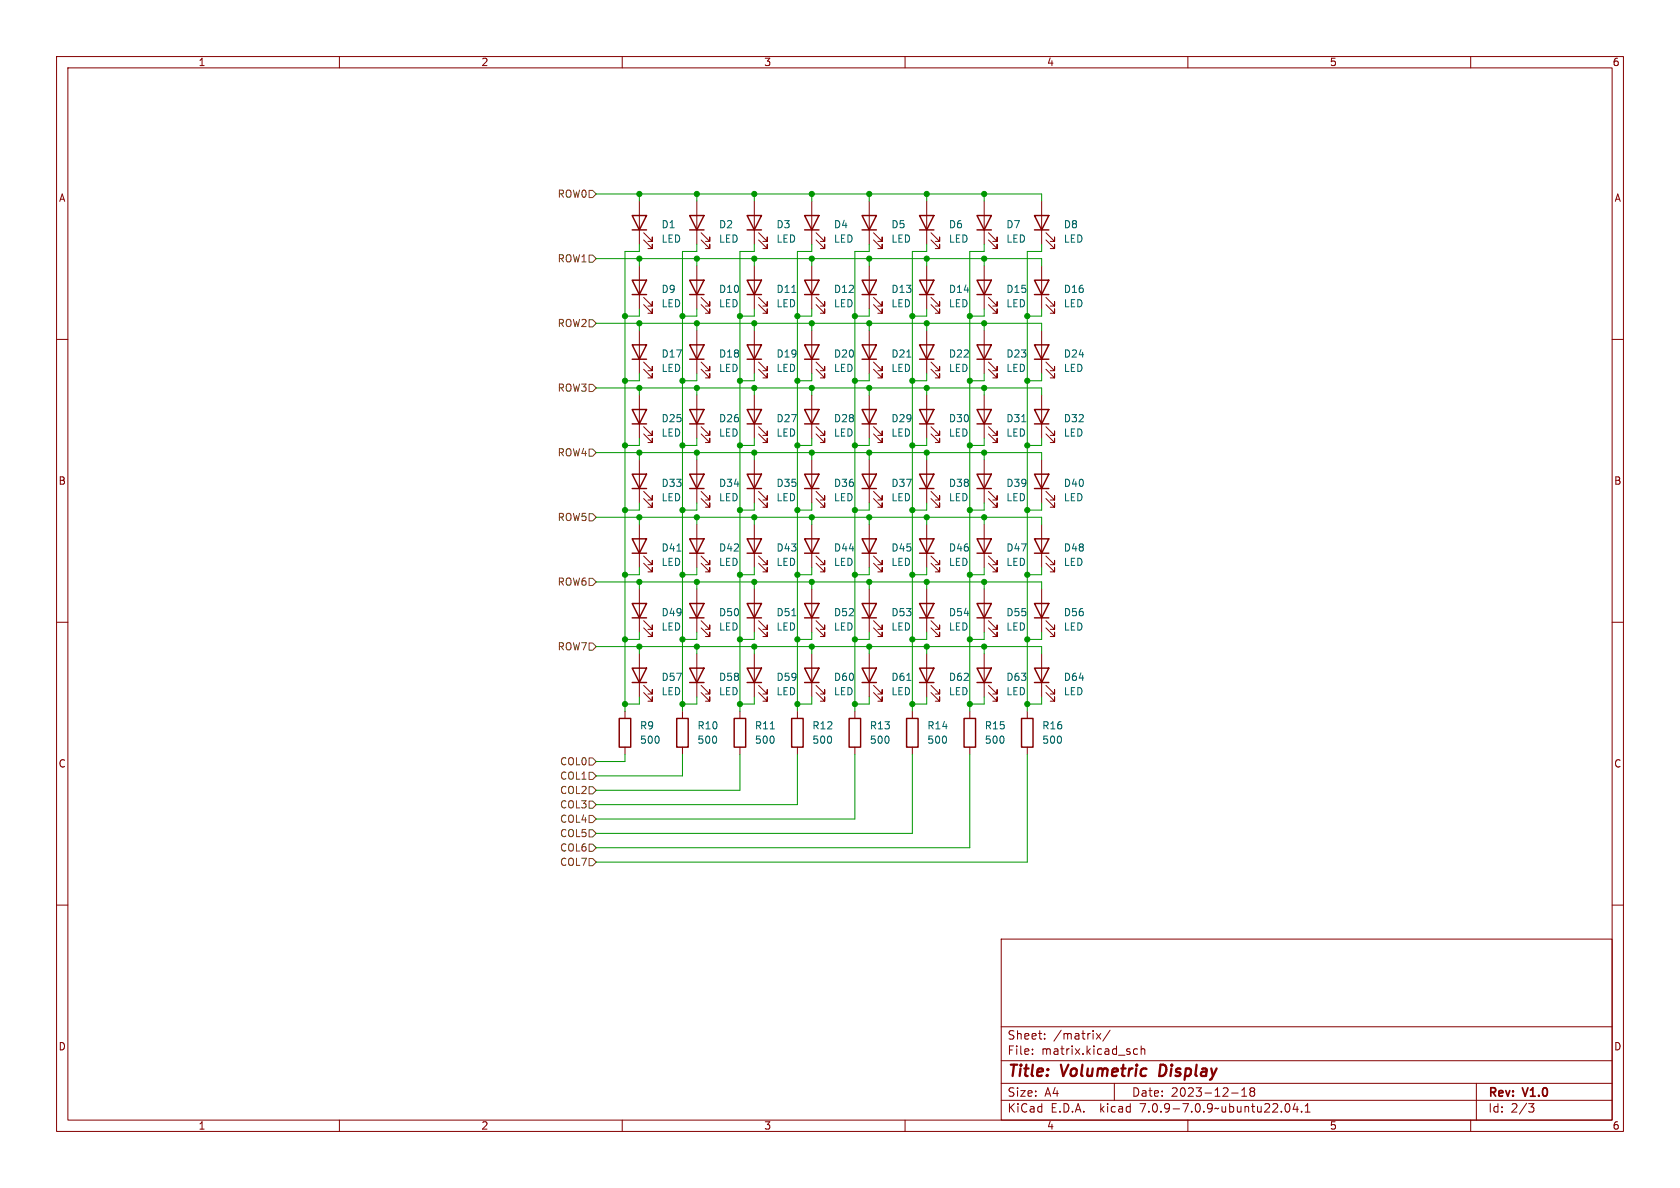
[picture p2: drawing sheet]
<svg xmlns="http://www.w3.org/2000/svg" width="297mm" height="210mm" viewBox="0 0 297 210" stroke-linecap="round" stroke-linejoin="round" font-family="sans-serif">
<g fill="none" stroke="#840000" stroke-width=".18">
<path d="M10 10h277v190h-277zM12 12h273v186h-273zM60 10v2M110 10v2M160 10v2M210 10v2M260 10v2M113 35.6v7.6M123.2 35.6v7.6M133.3 35.6v7.6M143.5 35.6v7.6M153.7 35.6v7.6"/>
<path d="M163.8 35.6v7.6M174 35.6v7.6M184.1 35.6v7.6M10 60h2M113 47v7.6M113 58.4v7.6M113.8 53.8l1.5 1.6v-.8v.8h-.7M113.8 52.6l1.5 1.5v-.8v.8h-.7M113.8 42.4l1.5 1.5v-.7v.7h-.7M113.8 41.1l1.5 1.6v-.8v.8h-.7M123.2 47v7.6M123.2 58.4v7.6"/>
<path d="M124 53.8l1.5 1.6v-.8v.8h-.8M124 52.6l1.5 1.5v-.8v.8h-.8M124 42.4l1.5 1.5v-.7v.7h-.8M124 41.1l1.5 1.6v-.8v.8h-.8M133.3 47v7.6M133.3 58.4v7.6M134.1 53.8l1.5 1.6v-.8v.8h-.7M134.1 52.6l1.5 1.5v-.8v.8h-.7M134.1 42.4l1.5 1.5v-.7v.7h-.7M134.1 41.1l1.5 1.6v-.8v.8h-.7M143.5 47v7.6M143.5 58.4v7.6"/>
<path d="M144.3 42.4l1.5 1.5v-.7v.7h-.8M144.3 41.1l1.5 1.6v-.8v.8h-.8M144.3 53.8l1.5 1.6v-.8v.8h-.8M144.3 52.6l1.5 1.5v-.8v.8h-.8M153.7 47v7.6M153.7 58.4v7.6M154.4 53.8l1.6 1.6v-.8v.8h-.8M154.4 52.6l1.6 1.5v-.8v.8h-.8M154.4 42.4l1.6 1.5v-.7v.7h-.8M154.4 41.1l1.6 1.6v-.8v.8h-.8M163.8 47v7.6M163.8 58.4v7.6"/>
<path d="M164.6 42.4l1.5 1.5v-.7v.7h-.7M164.6 41.1l1.5 1.6v-.8v.8h-.7M164.6 53.8l1.5 1.6v-.8v.8h-.7M164.6 52.6l1.5 1.5v-.8v.8h-.7M174 47v7.6M174 58.4v7.6M174.8 42.4l1.5 1.5v-.7v.7h-.8M174.8 41.1l1.5 1.6v-.8v.8h-.8M174.8 53.8l1.5 1.6v-.8v.8h-.8M174.8 52.6l1.5 1.5v-.8v.8h-.8M184.1 47v7.6M184.1 58.4v7.6"/>
<path d="M184.9 53.8l1.5 1.6v-.8v.8h-.7M184.9 52.6l1.5 1.5v-.8v.8h-.7M184.9 42.4l1.5 1.5v-.7v.7h-.7M184.9 41.1l1.5 1.6v-.8v.8h-.7M285 60h2M113 69.9v7.6M113.8 76.7l1.5 1.5v-.7v.7h-.7M113.8 75.4l1.5 1.6v-.8v.8h-.7M113.8 65.3l1.5 1.5v-.8v.8h-.7M113.8 64l1.5 1.5v-.7v.7h-.7M123.2 69.9v7.6M124 65.3l1.5 1.5v-.8v.8h-.8"/>
<path d="M124 64l1.5 1.5v-.7v.7h-.8M124 76.7l1.5 1.5v-.7v.7h-.8M124 75.4l1.5 1.6v-.8v.8h-.8M133.3 69.9v7.6M134.1 65.3l1.5 1.5v-.8v.8h-.7M134.1 64l1.5 1.5v-.7v.7h-.7M134.1 76.7l1.5 1.5v-.7v.7h-.7M134.1 75.4l1.5 1.6v-.8v.8h-.7M143.5 69.9v7.6M144.3 76.7l1.5 1.5v-.7v.7h-.8M144.3 75.4l1.5 1.6v-.8v.8h-.8M144.3 65.3l1.5 1.5v-.8v.8h-.8"/>
<path d="M144.3 64l1.5 1.5v-.7v.7h-.8M153.7 69.9v7.6M154.4 65.3l1.6 1.5v-.8v.8h-.8M154.4 64l1.6 1.5v-.7v.7h-.8M154.4 76.7l1.6 1.5v-.7v.7h-.8M154.4 75.4l1.6 1.6v-.8v.8h-.8M163.8 69.9v7.6M164.6 65.3l1.5 1.5v-.8v.8h-.7M164.6 64l1.5 1.5v-.7v.7h-.7M164.6 76.7l1.5 1.5v-.7v.7h-.7M164.6 75.4l1.5 1.6v-.8v.8h-.7M174 69.9v7.6"/>
<path d="M174.8 65.3l1.5 1.5v-.8v.8h-.8M174.8 64l1.5 1.5v-.7v.7h-.8M174.8 76.7l1.5 1.5v-.7v.7h-.8M174.8 75.4l1.5 1.6v-.8v.8h-.8M184.1 69.9v7.6M184.9 65.3l1.5 1.5v-.8v.8h-.7M184.9 64l1.5 1.5v-.7v.7h-.7M184.9 76.7l1.5 1.5v-.7v.7h-.7M184.9 75.4l1.5 1.6v-.8v.8h-.7M113 81.3v7.6M113 92.7v7.6M113.8 88.1l1.5 1.6v-.8v.8h-.7"/>
<path d="M113.8 86.9l1.5 1.5v-.8v.8h-.7M113.8 99.6l1.5 1.5v-.8v.8h-.7M113.8 98.3l1.5 1.5v-.7v.7h-.7M123.2 81.3v7.6M123.2 92.7v7.6M124 88.1l1.5 1.6v-.8v.8h-.8M124 86.9l1.5 1.5v-.8v.8h-.8M124 99.6l1.5 1.5v-.8v.8h-.8M124 98.3l1.5 1.5v-.7v.7h-.8M133.3 81.3v7.6M133.3 92.7v7.6M134.1 99.6l1.5 1.5v-.8v.8h-.7"/>
<path d="M134.1 98.3l1.5 1.5v-.7v.7h-.7M134.1 88.1l1.5 1.6v-.8v.8h-.7M134.1 86.9l1.5 1.5v-.8v.8h-.7M143.5 81.3v7.6M143.5 92.7v7.6M144.3 99.6l1.5 1.5v-.8v.8h-.8M144.3 98.3l1.5 1.5v-.7v.7h-.8M144.3 88.1l1.5 1.6v-.8v.8h-.8M144.3 86.9l1.5 1.5v-.8v.8h-.8M153.7 81.3v7.6M153.7 92.7v7.6M154.4 99.6l1.6 1.5v-.8v.8h-.8"/>
<path d="M154.4 98.3l1.6 1.5v-.7v.7h-.8M154.4 88.1l1.6 1.6v-.8v.8h-.8M154.4 86.9l1.6 1.5v-.8v.8h-.8M163.8 81.3v7.6M163.8 92.7v7.6M164.6 99.6l1.5 1.5v-.8v.8h-.7M164.6 98.3l1.5 1.5v-.7v.7h-.7M164.6 88.1l1.5 1.6v-.8v.8h-.7M164.6 86.9l1.5 1.5v-.8v.8h-.7M174 81.3v7.6M174 92.7v7.6M174.8 88.1l1.5 1.6v-.8v.8h-.8"/>
<path d="M174.8 86.9l1.5 1.5v-.8v.8h-.8M174.8 99.6l1.5 1.5v-.8v.8h-.8M174.8 98.3l1.5 1.5v-.7v.7h-.8M184.1 81.3v7.6M184.1 92.7v7.6M184.9 99.6l1.5 1.5v-.8v.8h-.7M184.9 98.3l1.5 1.5v-.7v.7h-.7M184.9 88.1l1.5 1.6v-.8v.8h-.7M184.9 86.9l1.5 1.5v-.8v.8h-.7M10 110h2M113 104.1v7.7M113 115.6v7.6"/>
<path d="M113.8 111l1.5 1.5v-.7v.7h-.7M113.8 109.7l1.5 1.6v-.8v.8h-.7M123.2 104.1v7.7M123.2 115.6v7.6M124 111l1.5 1.5v-.7v.7h-.8M124 109.7l1.5 1.6v-.8v.8h-.8M133.3 104.1v7.7M133.3 115.6v7.6M134.1 111l1.5 1.5v-.7v.7h-.7M134.1 109.7l1.5 1.6v-.8v.8h-.7M143.5 104.1v7.7M143.5 115.6v7.6"/>
<path d="M144.3 111l1.5 1.5v-.7v.7h-.8M144.3 109.7l1.5 1.6v-.8v.8h-.8M153.7 104.1v7.7M153.7 115.6v7.6M154.4 111l1.6 1.5v-.7v.7h-.8M154.4 109.7l1.6 1.6v-.8v.8h-.8M163.8 104.1v7.7M163.8 115.6v7.6M164.6 111l1.5 1.5v-.7v.7h-.7M164.6 109.7l1.5 1.6v-.8v.8h-.7M174 104.1v7.7M174 115.6v7.6"/>
<path d="M174.8 111l1.5 1.5v-.7v.7h-.8M174.8 109.7l1.5 1.6v-.8v.8h-.8M184.1 104.1v7.7M184.1 115.6v7.6M184.9 111l1.5 1.5v-.7v.7h-.7M184.9 109.7l1.5 1.6v-.8v.8h-.7M285 110h2M110.5 125.7v1.3M110.5 132.1v1.3M113.8 122.4l1.5 1.6v-.8v.8h-.7M113.8 121.2l1.5 1.5v-.8v.8h-.7M120.6 125.7v1.3"/>
<path d="M120.6 132.1v1.3M124 122.4l1.5 1.6v-.8v.8h-.8M124 121.2l1.5 1.5v-.8v.8h-.8M130.8 125.7v1.3M130.8 132.1v1.3M134.1 122.4l1.5 1.6v-.8v.8h-.7M134.1 121.2l1.5 1.5v-.8v.8h-.7M141 125.7v1.3M141 132.1v1.3M144.3 122.4l1.5 1.6v-.8v.8h-.8M144.3 121.2l1.5 1.5v-.8v.8h-.8M151.1 125.7v1.3"/>
<path d="M151.1 132.1v1.3M154.4 122.4l1.6 1.6v-.8v.8h-.8M154.4 121.2l1.6 1.5v-.8v.8h-.8M161.3 125.7v1.3M161.3 132.1v1.3M164.6 122.4l1.5 1.6v-.8v.8h-.7M164.6 121.2l1.5 1.5v-.8v.8h-.7M171.4 125.7v1.3M171.4 132.1v1.3M174.8 122.4l1.5 1.6v-.8v.8h-.8M174.8 121.2l1.5 1.5v-.8v.8h-.8M181.6 125.7v1.3"/>
<path d="M181.6 132.1v1.3M184.9 122.4l1.5 1.6v-.8v.8h-.7M184.9 121.2l1.5 1.5v-.8v.8h-.7M10 160h2M285 160h2M177 166h108v32h-108zM60 198v2M110 198v2M160 198v2M177 194.5h108M177 191.5h108M177 187.5h108"/>
<path d="M177 181.5h108M182.5 186.3v.1M182.5 185.5v.1M184.7 183.6v.1M184.7 182.8v.1M193.8 182.7l.8 1M194.6 182.7l-.8 1M196.2 182.1l-1.2 2M197 191.5v3M201.1 185.5l-.4-.1-.3 .3v.4l.1 .2h.6M201.7 185.5l.3-.1 .3 .1 .1 .9M201.7 184.9v1.5"/>
<path d="M210 198v2M217.7 193.2h1.2M219.5 193.8h.9M219.5 192.7l.5-.4v1.5M221.2 192.9l-.2 .3v.3l.2 .3 .5-.1 .1-.2-.1-.4-.2-.2M221.2 192.9l-.2-.2 .2-.4 .5 .1 .1 .2-.3 .3M221.2 192.9h.3M227.3 195.2l.2-.1a.81 .81 0 0 1 .6 .6 .81 .81 0 0 1-.3 .8l-.1 .1a.81 .81 0 0 1-.4-1.4zM229 195l-.4 1.1h.9M229.3 195.6v1M230.1 196.5v.1M230.7 196.6h.9"/>
<path d="M230.7 195.5l.5-.4v1.5M260 198v2M261 191.5v6.5M270.2 195.1h1l-.5 .6 .4 .1 .1 .5-.3 .3h-.4"/>
</g>
<path d="M205.2 188.2l-.3 2h.5" fill="none" stroke="#840000" stroke-width=".4"/>
<g fill="none" stroke="#840000" stroke-width=".25">
<path d="M111.8 38.1h2.5l-1.3 2.5zM121.9 38.1h2.6l-1.3 2.5zM132.1 38.1h2.5l-1.3 2.5zM142.2 38.1h2.6l-1.3 2.5zM152.4 38.1h2.5l-1.2 2.5zM162.6 38.1h2.5l-1.3 2.5zM172.7 38.1h2.6l-1.3 2.5zM182.9 38.1h2.5l-1.3 2.5zM111.8 49.5h2.5l-1.3 2.6zM111.8 40.6h2.5M111.8 52.1h2.5M121.9 49.5h2.6l-1.3 2.6z"/>
<path d="M121.9 40.6h2.6M121.9 52.1h2.6M132.1 49.5h2.5l-1.3 2.6zM132.1 40.6h2.5M132.1 52.1h2.5M142.2 49.5h2.6l-1.3 2.6zM142.2 40.6h2.6M142.2 52.1h2.6M152.4 49.5h2.5l-1.2 2.6zM152.4 40.6h2.5M152.4 52.1h2.5M162.6 49.5h2.5l-1.3 2.6z"/>
<path d="M162.6 40.6h2.5M162.6 52.1h2.5M172.7 49.5h2.6l-1.3 2.6zM172.7 40.6h2.6M172.7 52.1h2.6M182.9 49.5h2.5l-1.3 2.6zM182.9 40.6h2.5M182.9 52.1h2.5M111.8 72.4h2.5l-1.3 2.5zM111.8 61h2.5l-1.3 2.5zM111.8 63.5h2.5M111.8 74.9h2.5"/>
<path d="M121.9 61h2.6l-1.3 2.5zM121.9 72.4h2.6l-1.3 2.5zM121.9 63.5h2.6M121.9 74.9h2.6M132.1 61h2.5l-1.3 2.5zM132.1 72.4h2.5l-1.3 2.5zM132.1 63.5h2.5M132.1 74.9h2.5M142.2 72.4h2.6l-1.3 2.5zM142.2 61h2.6l-1.3 2.5zM142.2 63.5h2.6M142.2 74.9h2.6"/>
<path d="M152.4 61h2.5l-1.2 2.5zM152.4 72.4h2.5l-1.2 2.5zM152.4 63.5h2.5M152.4 74.9h2.5M162.6 61h2.5l-1.3 2.5zM162.6 72.4h2.5l-1.3 2.5zM162.6 63.5h2.5M162.6 74.9h2.5M172.7 61h2.6l-1.3 2.5zM172.7 72.4h2.6l-1.3 2.5zM172.7 63.5h2.6M172.7 74.9h2.6"/>
<path d="M182.9 61h2.5l-1.3 2.5zM182.9 72.4h2.5l-1.3 2.5zM182.9 63.5h2.5M182.9 74.9h2.5M111.8 83.8h2.5l-1.3 2.6zM111.8 95.3h2.5l-1.3 2.5zM111.8 97.8h2.5M111.8 86.4h2.5M121.9 83.8h2.6l-1.3 2.6zM121.9 95.3h2.6l-1.3 2.5zM121.9 97.8h2.6M121.9 86.4h2.6"/>
<path d="M132.1 95.3h2.5l-1.3 2.5zM132.1 83.8h2.5l-1.3 2.6zM132.1 97.8h2.5M132.1 86.4h2.5M142.2 95.3h2.6l-1.3 2.5zM142.2 83.8h2.6l-1.3 2.6zM142.2 97.8h2.6M142.2 86.4h2.6M152.4 95.3h2.5l-1.2 2.5zM152.4 83.8h2.5l-1.2 2.6zM152.4 97.8h2.5M152.4 86.4h2.5"/>
<path d="M162.6 95.3h2.5l-1.3 2.5zM162.6 83.8h2.5l-1.3 2.6zM162.6 97.8h2.5M162.6 86.4h2.5M172.7 83.8h2.6l-1.3 2.6zM172.7 95.3h2.6l-1.3 2.5zM172.7 97.8h2.6M172.7 86.4h2.6M182.9 95.3h2.5l-1.3 2.5zM182.9 83.8h2.5l-1.3 2.6zM182.9 97.8h2.5M182.9 86.4h2.5"/>
<path d="M111.8 118.1h2.5l-1.3 2.6zM111.8 106.7h2.5l-1.3 2.5zM111.8 109.2h2.5M121.9 118.1h2.6l-1.3 2.6zM121.9 106.7h2.6l-1.3 2.5zM121.9 109.2h2.6M132.1 118.1h2.5l-1.3 2.6zM132.1 106.7h2.5l-1.3 2.5zM132.1 109.2h2.5M142.2 118.1h2.6l-1.3 2.6zM142.2 106.7h2.6l-1.3 2.5zM142.2 109.2h2.6"/>
<path d="M152.4 106.7h2.5l-1.2 2.5zM152.4 118.1h2.5l-1.2 2.6zM152.4 109.2h2.5M162.6 106.7h2.5l-1.3 2.5zM162.6 118.1h2.5l-1.3 2.6zM162.6 109.2h2.5M172.7 106.7h2.6l-1.3 2.5zM172.7 118.1h2.6l-1.3 2.6zM172.7 109.2h2.6M182.9 118.1h2.5l-1.3 2.6zM182.9 106.7h2.5l-1.3 2.5zM182.9 109.2h2.5"/>
<path d="M109.5 127h2v5.1h-2zM111.8 120.7h2.5M119.6 127h2.1v5.1h-2.1zM121.9 120.7h2.6M129.8 127h2v5.1h-2zM132.1 120.7h2.5M140 127h2v5.1h-2zM142.2 120.7h2.6M150.1 127h2v5.1h-2zM152.4 120.7h2.5M160.3 127h2v5.1h-2zM162.6 120.7h2.5"/>
<path d="M170.4 127h2.1v5.1h-2.1zM172.7 120.7h2.6M180.6 127h2v5.1h-2zM182.9 120.7h2.5"/>
</g>
<path d="M140 51.7h.7M160.3 63.1h.7M180.6 74.6h.8M119.7 97.4h.7M140 108.8h.7M136.2 128.8h.7M160.3 120.3h.7" fill="none" stroke="#006464" stroke-width=".18"/>
<g fill="none" stroke="#725600" stroke-width=".18">
<path d="M104.1 33.7h.7l.6 .6-.6 .6h-.7zM104.1 45.1h.7l.6 .6-.6 .7h-.7zM104.1 56.5h.7l.6 .7-.6 .6h-.7zM104.1 67.9h.7l.6 .7-.6 .6h-.7zM104.1 79.4h.7l.6 .6-.6 .6h-.7zM104.1 90.8h.7l.6 .6-.6 .7h-.7zM104.1 102.2h.7l.6 .7-.6 .6h-.7zM104.1 113.7h.7l.6 .6-.6 .6h-.7zM104.1 139.1h.7l.6 .6-.6 .6h-.7zM104.1 136.5h.7l.6 .7-.6 .6h-.7zM104.1 134h.7l.6 .6-.6 .7h-.7zM104.1 144.1h.7l.6 .7-.6 .6h-.7z"/>
<path d="M104.1 146.7h.7l.6 .6-.6 .7h-.7zM104.1 151.8h.7l.6 .6-.6 .6h-.7zM104.1 149.2h.7l.6 .7-.6 .6h-.7zM104.1 141.6h.7l.6 .6-.6 .7h-.7z"/>
</g>
<g fill="none" stroke="#009600" stroke-width=".18">
<path d="M105.4 34.3h78.7v1.3M113 34.3v1.3M123.2 34.3v1.3M133.3 34.3v1.3M143.5 34.3v1.3M153.7 34.3v1.3M163.8 34.3v1.3M174 34.3v1.3M105.4 45.7h78.7v1.3M105.4 57.2h78.7v1.2M113 43.2v1.3h-2.5v81.2M113 45.7v1.3"/>
<path d="M113 54.6v1.3h-2.5M113 57.2v1.2M123.2 43.2v1.3h-2.6v81.2M123.2 54.6v1.3h-2.6M123.2 45.7v1.3M123.2 57.2v1.2M133.3 43.2v1.3h-2.5v81.2M133.3 54.6v1.3h-2.5M133.3 45.7v1.3M133.3 57.2v1.2M143.5 43.2v1.3h-2.5v81.2M143.5 54.6v1.3h-2.5"/>
<path d="M143.5 45.7v1.3M143.5 57.2v1.2M153.7 43.2v1.3h-2.6v81.2M153.7 54.6v1.3h-2.6M153.7 45.7v1.3M153.7 57.2v1.2M163.8 43.2v1.3h-2.5v81.2M163.8 54.6v1.3h-2.5M163.8 45.7v1.3M163.8 57.2v1.2M174 43.2v1.3h-2.6v81.2M174 54.6v1.3h-2.6"/>
<path d="M174 45.7v1.3M174 57.2v1.2M184.1 43.2v1.3h-2.5v81.2M184.1 54.6v1.3h-2.5M105.4 68.6h78.7v1.3M113 66v1.3h-2.5M113 68.6v1.3M113 77.5v1.2h-2.5M123.2 66v1.3h-2.6M123.2 68.6v1.3M123.2 77.5v1.2h-2.6M133.3 77.5v1.2h-2.5"/>
<path d="M133.3 66v1.3h-2.5M133.3 68.6v1.3M143.5 77.5v1.2h-2.5M143.5 66v1.3h-2.5M143.5 68.6v1.3M153.7 77.5v1.2h-2.6M153.7 66v1.3h-2.6M153.7 68.6v1.3M163.8 77.5v1.2h-2.5M163.8 66v1.3h-2.5M163.8 68.6v1.3M174 77.5v1.2h-2.6"/>
<path d="M174 66v1.3h-2.6M174 68.6v1.3M184.1 66v1.3h-2.5M184.1 77.5v1.2h-2.5M105.4 80h78.7v1.3M105.4 91.4h78.7v1.3M113 88.9v1.3h-2.5M113 80v1.3M113 91.4v1.3M123.2 88.9v1.3h-2.6M123.2 80v1.3M123.2 91.4v1.3"/>
<path d="M133.3 88.9v1.3h-2.5M133.3 80v1.3M133.3 91.4v1.3M143.5 88.9v1.3h-2.5M143.5 80v1.3M143.5 91.4v1.3M153.7 88.9v1.3h-2.6M153.7 80v1.3M153.7 91.4v1.3M163.8 88.9v1.3h-2.5M163.8 80v1.3M163.8 91.4v1.3"/>
<path d="M174 88.9v1.3h-2.6M174 80v1.3M174 91.4v1.3M184.1 88.9v1.3h-2.5M105.4 102.9h78.7v1.2M105.4 114.3h78.7v1.3M113 100.3v1.3h-2.5M113 102.9v1.2M113 111.8v1.2h-2.5M113 114.3v1.3M123.2 100.3v1.3h-2.6M123.2 102.9v1.2"/>
<path d="M123.2 111.8v1.2h-2.6M123.2 114.3v1.3M133.3 100.3v1.3h-2.5M133.3 102.9v1.2M133.3 111.8v1.2h-2.5M133.3 114.3v1.3M143.5 100.3v1.3h-2.5M143.5 102.9v1.2M143.5 111.8v1.2h-2.5M143.5 114.3v1.3M153.7 100.3v1.3h-2.6M153.7 102.9v1.2"/>
<path d="M153.7 111.8v1.2h-2.6M153.7 114.3v1.3M163.8 100.3v1.3h-2.5M163.8 102.9v1.2M163.8 111.8v1.2h-2.5M163.8 114.3v1.3M174 100.3v1.3h-2.6M174 102.9v1.2M174 111.8v1.2h-2.6M174 114.3v1.3M184.1 100.3v1.3h-2.5M184.1 111.8v1.2h-2.5"/>
<path d="M110.5 133.4v1.2h-5.1M113 123.2v1.3h-2.5M120.6 133.4v3.8h-15.2M123.2 123.2v1.3h-2.6M130.8 133.4v6.3h-25.4M133.3 123.2v1.3h-2.5M141 133.4v8.8h-35.6M143.5 123.2v1.3h-2.5M151.1 133.4v11.4h-45.7M153.7 123.2v1.3h-2.6M161.3 133.4v13.9h-55.9M163.8 123.2v1.3h-2.5"/>
<path d="M171.4 133.4v16.5h-66M174 123.2v1.3h-2.6M181.6 133.4v19h-76.2M184.1 123.2v1.3h-2.5"/>
</g>
<g fill="#009600" stroke="#009600" stroke-width=".18">
<circle cx="110.5" cy="90.2" r=".46"/>
<circle cx="113" cy="91.4" r=".46"/>
<circle cx="110.5" cy="101.6" r=".46"/>
<circle cx="113" cy="102.9" r=".46"/>
<circle cx="120.6" cy="101.6" r=".46"/>
<circle cx="120.6" cy="90.2" r=".46"/>
<circle cx="123.2" cy="91.4" r=".46"/>
<circle cx="123.2" cy="102.9" r=".46"/>
<circle cx="181.6" cy="90.2" r=".46"/>
<circle cx="171.4" cy="101.6" r=".46"/>
<circle cx="174" cy="102.9" r=".46"/>
<circle cx="174" cy="91.4" r=".46"/>
<circle cx="171.4" cy="90.2" r=".46"/>
<circle cx="181.6" cy="101.6" r=".46"/>
<circle cx="181.6" cy="113" r=".46"/>
<circle cx="174" cy="114.3" r=".46"/>
<circle cx="181.6" cy="124.5" r=".46"/>
<circle cx="113" cy="114.3" r=".46"/>
<circle cx="110.5" cy="113" r=".46"/>
<circle cx="123.2" cy="114.3" r=".46"/>
<circle cx="133.3" cy="114.3" r=".46"/>
<circle cx="130.8" cy="113" r=".46"/>
<circle cx="120.6" cy="124.5" r=".46"/>
<circle cx="120.6" cy="113" r=".46"/>
<circle cx="110.5" cy="124.5" r=".46"/>
<circle cx="151.1" cy="90.2" r=".46"/>
<circle cx="153.7" cy="91.4" r=".46"/>
<circle cx="163.8" cy="91.4" r=".46"/>
<circle cx="161.3" cy="90.2" r=".46"/>
<circle cx="161.3" cy="101.6" r=".46"/>
<circle cx="151.1" cy="101.6" r=".46"/>
<circle cx="153.7" cy="102.9" r=".46"/>
<circle cx="163.8" cy="102.9" r=".46"/>
<circle cx="133.3" cy="91.4" r=".46"/>
<circle cx="130.8" cy="90.2" r=".46"/>
<circle cx="133.3" cy="102.9" r=".46"/>
<circle cx="130.8" cy="101.6" r=".46"/>
<circle cx="143.5" cy="91.4" r=".46"/>
<circle cx="143.5" cy="102.9" r=".46"/>
<circle cx="141" cy="101.6" r=".46"/>
<circle cx="141" cy="113" r=".46"/>
<circle cx="141" cy="90.2" r=".46"/>
<circle cx="143.5" cy="114.3" r=".46"/>
<circle cx="141" cy="124.5" r=".46"/>
<circle cx="130.8" cy="124.5" r=".46"/>
<circle cx="161.3" cy="113" r=".46"/>
<circle cx="163.8" cy="114.3" r=".46"/>
<circle cx="153.7" cy="114.3" r=".46"/>
<circle cx="151.1" cy="113" r=".46"/>
<circle cx="161.3" cy="124.5" r=".46"/>
<circle cx="171.4" cy="124.5" r=".46"/>
<circle cx="171.4" cy="113" r=".46"/>
<circle cx="151.1" cy="124.5" r=".46"/>
<circle cx="143.5" cy="80" r=".46"/>
<circle cx="133.3" cy="80" r=".46"/>
<circle cx="130.8" cy="78.7" r=".46"/>
<circle cx="123.2" cy="80" r=".46"/>
<circle cx="133.3" cy="57.2" r=".46"/>
<circle cx="123.2" cy="68.6" r=".46"/>
<circle cx="130.8" cy="55.9" r=".46"/>
<circle cx="151.1" cy="67.3" r=".46"/>
<circle cx="143.5" cy="68.6" r=".46"/>
<circle cx="153.7" cy="68.6" r=".46"/>
<circle cx="141" cy="67.3" r=".46"/>
<circle cx="141" cy="78.7" r=".46"/>
<circle cx="153.7" cy="80" r=".46"/>
<circle cx="151.1" cy="78.7" r=".46"/>
<circle cx="151.1" cy="55.9" r=".46"/>
<circle cx="143.5" cy="45.7" r=".46"/>
<circle cx="133.3" cy="45.7" r=".46"/>
<circle cx="123.2" cy="45.7" r=".46"/>
<circle cx="133.3" cy="34.3" r=".46"/>
<circle cx="143.5" cy="57.2" r=".46"/>
<circle cx="141" cy="55.9" r=".46"/>
<circle cx="110.5" cy="67.3" r=".46"/>
<circle cx="113" cy="68.6" r=".46"/>
<circle cx="113" cy="80" r=".46"/>
<circle cx="110.5" cy="78.7" r=".46"/>
<circle cx="120.6" cy="78.7" r=".46"/>
<circle cx="130.8" cy="67.3" r=".46"/>
<circle cx="133.3" cy="68.6" r=".46"/>
<circle cx="120.6" cy="67.3" r=".46"/>
<circle cx="113" cy="34.3" r=".46"/>
<circle cx="123.2" cy="34.3" r=".46"/>
<circle cx="120.6" cy="55.9" r=".46"/>
<circle cx="113" cy="57.2" r=".46"/>
<circle cx="113" cy="45.7" r=".46"/>
<circle cx="123.2" cy="57.2" r=".46"/>
<circle cx="110.5" cy="55.9" r=".46"/>
<circle cx="153.7" cy="57.2" r=".46"/>
<circle cx="163.8" cy="68.6" r=".46"/>
<circle cx="161.3" cy="67.3" r=".46"/>
<circle cx="163.8" cy="45.7" r=".46"/>
<circle cx="171.4" cy="55.9" r=".46"/>
<circle cx="163.8" cy="57.2" r=".46"/>
<circle cx="174" cy="57.2" r=".46"/>
<circle cx="181.6" cy="55.9" r=".46"/>
<circle cx="174" cy="45.7" r=".46"/>
<circle cx="163.8" cy="80" r=".46"/>
<circle cx="171.4" cy="78.7" r=".46"/>
<circle cx="171.4" cy="67.3" r=".46"/>
<circle cx="161.3" cy="78.7" r=".46"/>
<circle cx="153.7" cy="34.3" r=".46"/>
<circle cx="143.5" cy="34.3" r=".46"/>
<circle cx="153.7" cy="45.7" r=".46"/>
<circle cx="161.3" cy="55.9" r=".46"/>
<circle cx="163.8" cy="34.3" r=".46"/>
<circle cx="174" cy="34.3" r=".46"/>
<circle cx="174" cy="68.6" r=".46"/>
<circle cx="174" cy="80" r=".46"/>
<circle cx="181.6" cy="67.3" r=".46"/>
<circle cx="181.6" cy="78.7" r=".46"/>
</g>
<g font-size="2.8" fill="#840000">
<text x="178" y="190.9">Title:</text>
<text x="187.7" y="190.9">Volumetric</text>
<text x="205.8" y="190.9">Display</text>
</g>
<g font-size="2.1" fill="#840000">
<text x="178" y="184">Sheet:</text>
<text x="186.2" y="184">/matrix/</text>
<text x="178" y="186.7">File:</text>
<text x="184.1" y="186.7">matrix.kicad_sch</text>
<text x="178" y="196.9">KiCad</text>
<text x="178" y="194.1">Size:</text>
<text x="184.7" y="194.1">A4</text>
<text x="185.7" y="196.9">E.D.A.</text>
<text x="194.6" y="196.9">kicad</text>
<text x="200" y="194.1">Date:</text>
<text x="201.8" y="196.9">7.0.9-7.0.9~ubuntu22.04.1</text>
<text x="207" y="194.1">2023-12-18</text>
<text x="263" y="194.3">Rev:</text>
<text x="263" y="196.9">Id:</text>
<text x="267.1" y="196.9">2/3</text>
<text x="269.4" y="194.3">V1.0</text>
</g>
<g font-size="1.8" fill="#840000">
<text x="35" y="11.9">1</text>
<text x="85" y="11.9">2</text>
<text x="135" y="11.9">3</text>
<text x="185" y="11.9">4</text>
<text x="235" y="11.9">5</text>
<text x="285" y="11.9">6</text>
<text x="10.3" y="35.9">A</text>
<text x="285.3" y="35.9">A</text>
<text x="10.3" y="85.9">B</text>
<text x="285.3" y="85.9">B</text>
<text x="10.3" y="135.9">C</text>
<text x="285.3" y="135.9">C</text>
<text x="10.3" y="185.9">D</text>
<text x="285.3" y="185.9">D</text>
<text x="35" y="199.9">1</text>
<text x="85" y="199.9">2</text>
<text x="135" y="199.9">3</text>
<text x="185" y="199.9">4</text>
<text x="235" y="199.9">5</text>
<text x="285" y="199.9">6</text>
</g>
<g font-size="1.8" fill="#725600">
<text x="98.5" y="35.2">ROW0</text>
<text x="98.5" y="46.6">ROW1</text>
<text x="98.5" y="58">ROW2</text>
<text x="98.5" y="69.4">ROW3</text>
<text x="98.5" y="80.9">ROW4</text>
<text x="98.5" y="92.3">ROW5</text>
<text x="98.5" y="103.7">ROW6</text>
<text x="98.5" y="115.2">ROW7</text>
<text x="98.9" y="135.5">COL0</text>
<text x="98.9" y="140.6">COL2</text>
<text x="98.9" y="143.1">COL3</text>
<text x="98.9" y="138">COL1</text>
<text x="98.9" y="145.6">COL4</text>
<text x="98.9" y="148.2">COL5</text>
<text x="98.9" y="153.3">COL7</text>
<text x="98.9" y="150.7">COL6</text>
</g>
<g font-size="1.8" fill="#006464">
<text x="116.8" y="40.6">D1</text>
<text x="127" y="40.6">D2</text>
<text x="137.2" y="40.6">D3</text>
<text x="147.3" y="40.6">D4</text>
<text x="157.5" y="40.6">D5</text>
<text x="167.6" y="40.6">D6</text>
<text x="177.8" y="40.6">D7</text>
<text x="188" y="40.6">D8</text>
<text x="116.8" y="43.1">LED</text>
<text x="127" y="43.1">LED</text>
<text x="137.2" y="43.1">LED</text>
<text x="147.3" y="43.1">LED</text>
<text x="157.5" y="43.1">LED</text>
<text x="167.6" y="43.1">LED</text>
<text x="177.8" y="43.1">LED</text>
<text x="188" y="43.1">LED</text>
<text x="116.8" y="52">D9</text>
<text x="127" y="52">D10</text>
<text x="137.2" y="52">D11</text>
<text x="147.3" y="52">D12</text>
<text x="157.5" y="52">D13</text>
<text x="167.6" y="52">D14</text>
<text x="177.8" y="52">D15</text>
<text x="188" y="52">D16</text>
<text x="116.8" y="54.5">LED</text>
<text x="127" y="54.5">LED</text>
<text x="137.2" y="54.5">LED</text>
<text x="147.3" y="54.5">LED</text>
<text x="157.5" y="54.5">LED</text>
<text x="167.6" y="54.5">LED</text>
<text x="177.8" y="54.5">LED</text>
<text x="188" y="54.5">LED</text>
<text x="116.8" y="66">LED</text>
<text x="116.8" y="63.4">D17</text>
<text x="127" y="66">LED</text>
<text x="127" y="63.4">D18</text>
<text x="137.2" y="66">LED</text>
<text x="137.2" y="63.4">D19</text>
<text x="147.3" y="66">LED</text>
<text x="147.3" y="63.4">D20</text>
<text x="157.5" y="66">LED</text>
<text x="157.5" y="63.4">D21</text>
<text x="167.6" y="66">LED</text>
<text x="167.6" y="63.4">D22</text>
<text x="177.8" y="66">LED</text>
<text x="177.8" y="63.4">D23</text>
<text x="188" y="66">LED</text>
<text x="188" y="63.4">D24</text>
<text x="116.8" y="77.4">LED</text>
<text x="116.8" y="74.8">D25</text>
<text x="127" y="77.4">LED</text>
<text x="127" y="74.8">D26</text>
<text x="137.2" y="77.4">LED</text>
<text x="137.2" y="74.8">D27</text>
<text x="147.3" y="77.4">LED</text>
<text x="147.3" y="74.8">D28</text>
<text x="157.5" y="77.4">LED</text>
<text x="157.5" y="74.8">D29</text>
<text x="167.6" y="77.4">LED</text>
<text x="167.6" y="74.8">D30</text>
<text x="177.8" y="77.4">LED</text>
<text x="177.8" y="74.8">D31</text>
<text x="188" y="77.4">LED</text>
<text x="188" y="74.8">D32</text>
<text x="116.8" y="88.8">LED</text>
<text x="116.8" y="86.3">D33</text>
<text x="127" y="88.8">LED</text>
<text x="127" y="86.3">D34</text>
<text x="137.2" y="88.8">LED</text>
<text x="137.2" y="86.3">D35</text>
<text x="147.3" y="88.8">LED</text>
<text x="147.3" y="86.3">D36</text>
<text x="157.5" y="88.8">LED</text>
<text x="157.5" y="86.3">D37</text>
<text x="167.6" y="88.8">LED</text>
<text x="167.6" y="86.3">D38</text>
<text x="177.8" y="88.8">LED</text>
<text x="177.8" y="86.3">D39</text>
<text x="188" y="88.8">LED</text>
<text x="188" y="86.3">D40</text>
<text x="116.8" y="100.2">LED</text>
<text x="116.8" y="97.7">D41</text>
<text x="127" y="100.2">LED</text>
<text x="127" y="97.7">D42</text>
<text x="137.2" y="100.2">LED</text>
<text x="137.2" y="97.7">D43</text>
<text x="147.3" y="100.2">LED</text>
<text x="147.3" y="97.7">D44</text>
<text x="157.5" y="100.2">LED</text>
<text x="157.5" y="97.7">D45</text>
<text x="167.6" y="100.2">LED</text>
<text x="167.6" y="97.7">D46</text>
<text x="177.8" y="100.2">LED</text>
<text x="177.8" y="97.7">D47</text>
<text x="188" y="100.2">LED</text>
<text x="188" y="97.7">D48</text>
<text x="116.8" y="111.7">LED</text>
<text x="116.8" y="109.1">D49</text>
<text x="127" y="111.7">LED</text>
<text x="127" y="109.1">D50</text>
<text x="137.2" y="111.7">LED</text>
<text x="137.2" y="109.1">D51</text>
<text x="147.3" y="111.7">LED</text>
<text x="147.3" y="109.1">D52</text>
<text x="157.5" y="111.7">LED</text>
<text x="157.5" y="109.1">D53</text>
<text x="167.6" y="111.7">LED</text>
<text x="167.6" y="109.1">D54</text>
<text x="177.8" y="111.7">LED</text>
<text x="177.8" y="109.1">D55</text>
<text x="188" y="111.7">LED</text>
<text x="188" y="109.1">D56</text>
<text x="116.8" y="123.1">LED</text>
<text x="116.8" y="120.6">D57</text>
<text x="127" y="123.1">LED</text>
<text x="127" y="120.6">D58</text>
<text x="137.2" y="123.1">LED</text>
<text x="137.2" y="120.6">D59</text>
<text x="147.3" y="123.1">LED</text>
<text x="147.3" y="120.6">D60</text>
<text x="157.5" y="123.1">LED</text>
<text x="157.5" y="120.6">D61</text>
<text x="167.6" y="123.1">LED</text>
<text x="167.6" y="120.6">D62</text>
<text x="177.8" y="123.1">LED</text>
<text x="177.8" y="120.6">D63</text>
<text x="188" y="123.1">LED</text>
<text x="188" y="120.6">D64</text>
<text x="113" y="129.1">R9</text>
<text x="113" y="131.7">500</text>
<text x="123.2" y="131.7">500</text>
<text x="123.2" y="129.1">R10</text>
<text x="133.4" y="131.7">500</text>
<text x="133.4" y="129.1">R11</text>
<text x="143.5" y="131.7">500</text>
<text x="143.5" y="129.1">R12</text>
<text x="153.7" y="131.7">500</text>
<text x="153.7" y="129.1">R13</text>
<text x="163.8" y="131.7">500</text>
<text x="163.8" y="129.1">R14</text>
<text x="174" y="131.7">500</text>
<text x="174" y="129.1">R15</text>
<text x="184.2" y="131.7">500</text>
<text x="184.2" y="129.1">R16</text>
</g>
</svg>
